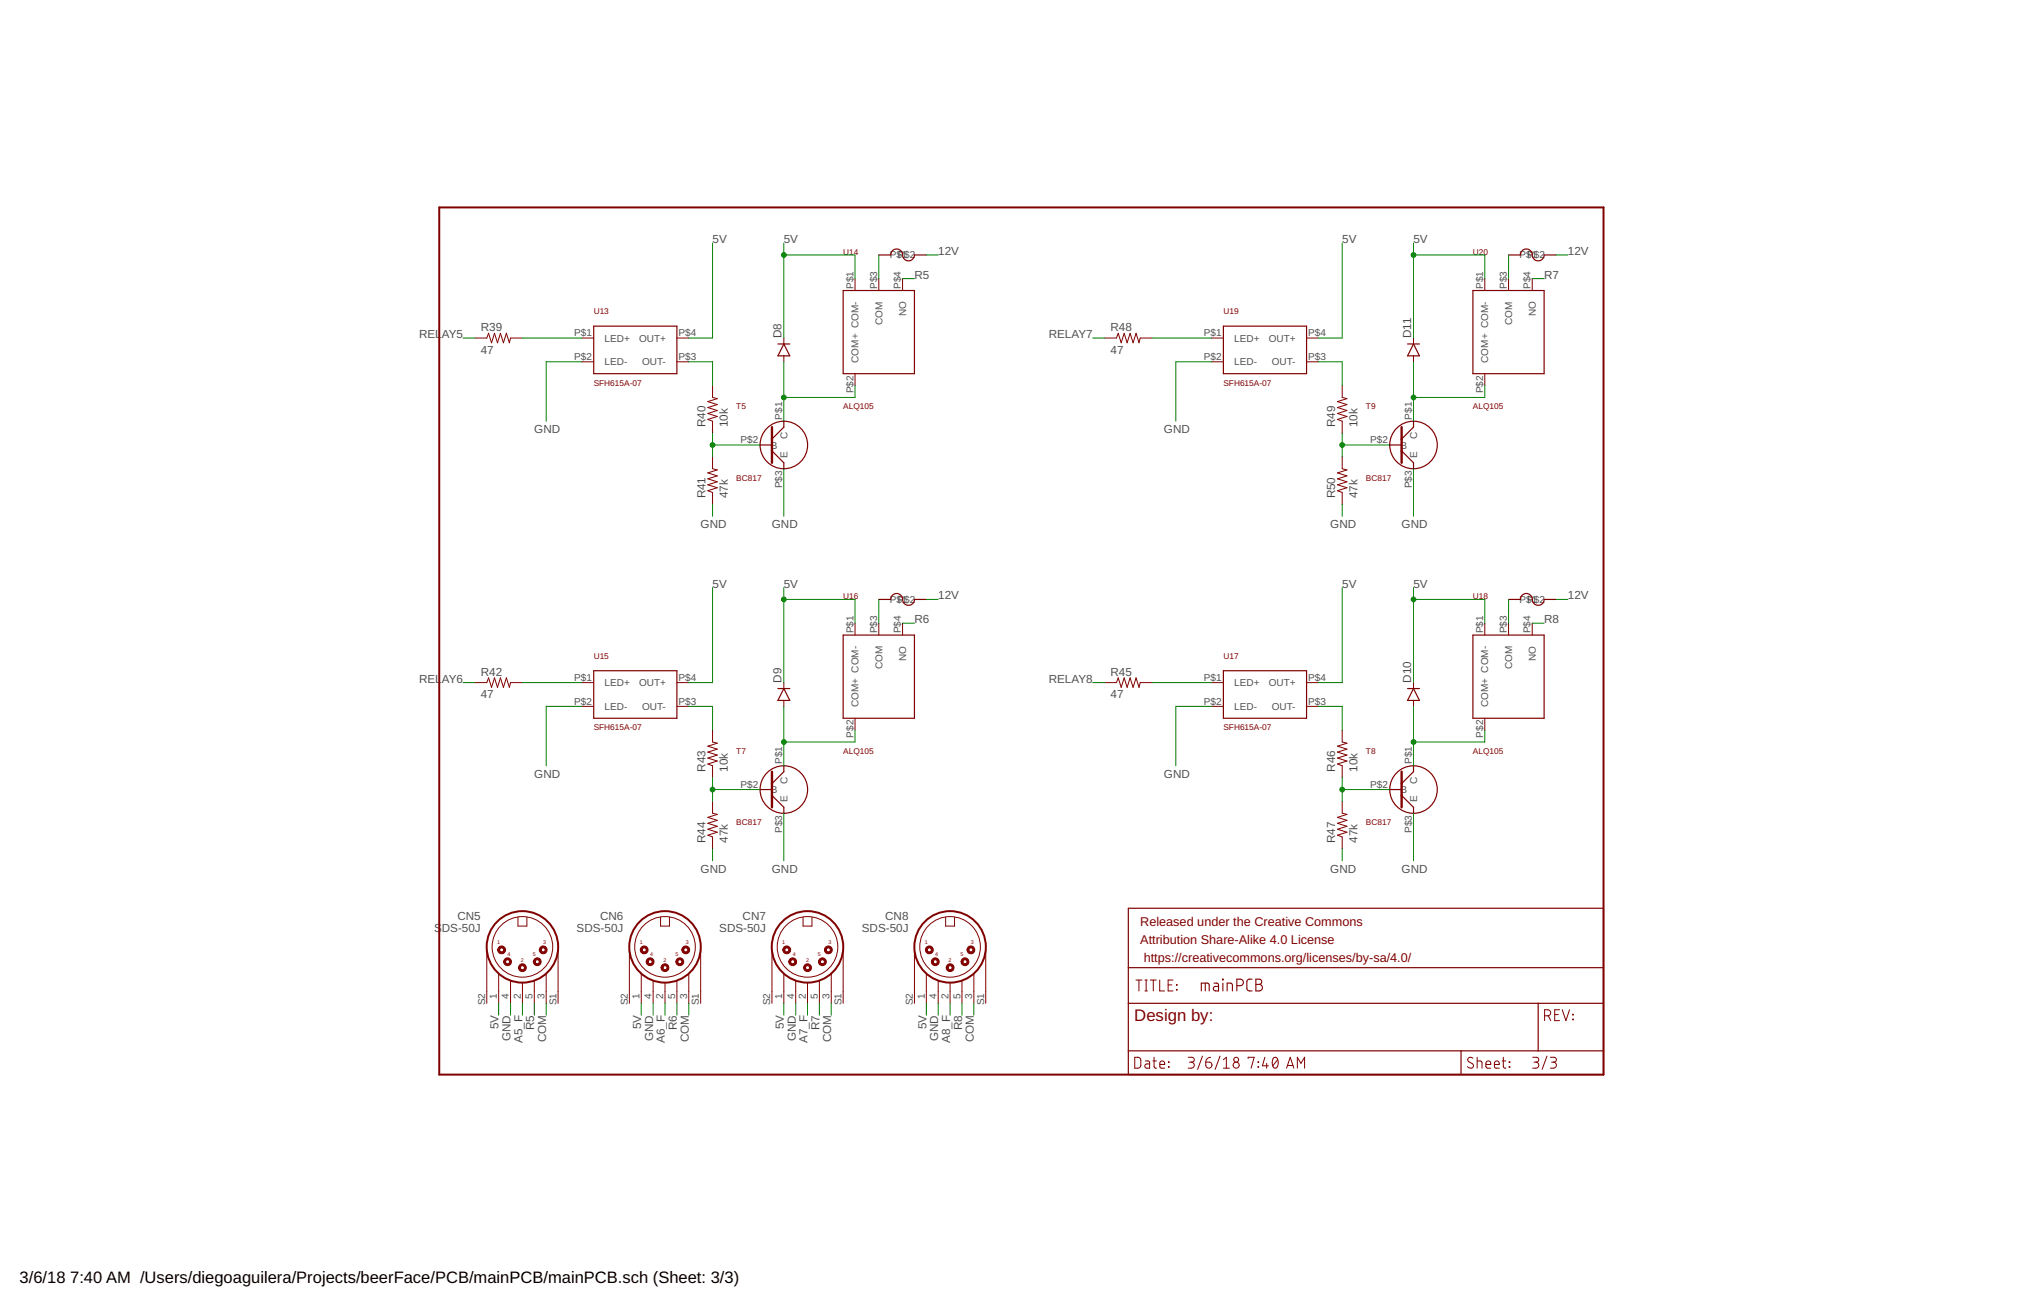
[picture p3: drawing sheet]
<svg xmlns="http://www.w3.org/2000/svg" width="432mm" height="279mm" viewBox="0 0 432 279" stroke-linecap="round" stroke-linejoin="round" font-family="sans-serif">
<g fill="none" stroke="#800000" stroke-width=".42">
<path d="M93.9 44.3h248.9v185.4h-248.9z"/>
<circle cx="111.7" cy="202.4" r="7.6"/>
<circle cx="142.2" cy="202.4" r="7.6"/>
<circle cx="172.6" cy="202.4" r="7.6"/>
<circle cx="203.1" cy="202.4" r="7.6"/>
</g>
<g fill="none" stroke="#800000" stroke-width=".25">
<path d="M187.9 54.5h2.5a1.31 1.31 0 0 1 1.4-1.3 1.31 1.31 0 0 1 1.2 1.6 1.27 1.27 0 0 0 1.4 1 1.27 1.27 0 0 0 1.1-1.3h2.5M322.5 54.5h2.5a1.31 1.31 0 0 1 1.4-1.3 1.31 1.31 0 0 1 1.2 1.6 1.27 1.27 0 0 0 1.4 1 1.27 1.27 0 0 0 1.1-1.3h2.5M126.9 69.7h17.8v10.2h-17.8zM166.3 73.5h2.5M167.6 73.5l1.2 2.6h-2.5zM180.2 62.1h15.3v17.8h-15.3zM261.5 69.7h17.8v10.2h-17.8zM300.9 73.5h2.5M302.2 73.5l1.2 2.6h-2.5zM314.9 62.1h15.2v17.8h-15.2zM162.5 95.1h2.5M165 96.4l2.6 2.5v1.3"/>
<path d="M167.6 90v1.3l-2.6 2.6M297.1 95.1h2.5M299.6 96.4l2.6 2.5v1.3M302.2 90v1.3l-2.6 2.6M180.2 135.8h15.3v17.7h-15.3zM187.9 128.1h2.5a1.31 1.31 0 0 1 1.4-1.2 1.31 1.31 0 0 1 1.2 1.5 1.27 1.27 0 0 0 1.4 1 1.27 1.27 0 0 0 1.1-1.3h2.5M314.9 135.8h15.2v17.7h-15.2zM322.5 128.1h2.5a1.31 1.31 0 0 1 1.4-1.2 1.31 1.31 0 0 1 1.2 1.5 1.27 1.27 0 0 0 1.4 1 1.27 1.27 0 0 0 1.1-1.3h2.5M126.9 143.4h17.8v10.1h-17.8zM166.3 147.2h2.5M167.6 147.2l1.2 2.5h-2.5zM261.5 143.4h17.8v10.1h-17.8z"/>
<path d="M300.9 147.2h2.5M302.2 147.2l1.2 2.5h-2.5zM162.5 168.8h2.5M165 170.1l2.6 2.5v1.2M167.6 163.7v1.3l-2.6 2.5M297.1 168.8h2.5M299.6 170.1l2.6 2.5v1.2M302.2 163.7v1.3l-2.6 2.5M241.2 194.2h101.6v35.5h-101.6zM241.2 214.5h101.6M241.2 206.9h101.6M328.8 214.5v10.1"/>
<path d="M241.2 224.6h101.6M312.3 224.6v5.1"/>
<circle cx="167.6" cy="95.1" r="5.1"/>
<circle cx="302.2" cy="95.1" r="5.1"/>
<circle cx="167.6" cy="168.8" r="5.1"/>
<circle cx="302.2" cy="168.8" r="5.1"/>
</g>
<g fill="none" stroke="#800000" stroke-width=".21">
<path d="M182.8 59.6v2.5M187.9 59.6v2.5M192.9 59.6v2.5M317.4 59.6v2.5M322.5 59.6v2.5M327.5 59.6v2.5M101.5 72.3h2.6l.3-1.1 .7 2.1 .6-2.1 .6 2.1 .7-2.1 .6 2.1 .6-2.1 .7 2.1 .2-1h2.6M124.4 72.3h2.5M124.4 77.3h2.5M144.7 72.3h2.5M144.7 77.3h2.5M167.6 72.3v1.2"/>
<path d="M167.6 76.1v1.2M182.8 79.9v2.5M236.1 72.3h2.6l.3-1.1 .7 2.1 .6-2.1 .6 2.1 .7-2.1 .6 2.1 .6-2.1 .7 2.1 .2-1h2.6M259 72.3h2.5M259 77.3h2.5M279.3 72.3h2.5M279.3 77.3h2.5M302.2 72.3v1.2M302.2 76.1v1.2M317.4 79.9v2.5M152.3 82.4v2.6l1 .2-2 .7 2 .6-2 .6 2 .7-2 .6 2 .6-2 .7 1 .3v2.6M152.3 97.7v2.5l1 .3-2 .6 2 .6-2 .7 2 .6-2 .6 2 .7-2 .6 1 .4v2.5"/>
<path d="M286.9 82.4v2.6l1 .2-2 .7 2 .6-2 .6 2 .7-2 .6 2 .6-2 .7 1 .3v2.6M286.9 97.7v2.5l1 .3-2 .6 2 .6-2 .7 2 .6-2 .6 2 .7-2 .6 1 .4v2.5M182.8 133.2v2.6M187.9 133.2v2.6M192.9 133.2v2.6M317.4 133.2v2.6M322.5 133.2v2.6M327.5 133.2v2.6M101.5 145.9h2.6l.3-1 .7 2 .6-2 .6 2 .7-2 .6 2 .6-2 .7 2 .2-1h2.6M124.4 145.9h2.5M124.4 151h2.5M144.7 145.9h2.5"/>
<path d="M144.7 151h2.5M152.3 156.1v2.5l1 .3-2 .6 2 .6-2 .7 2 .6-2 .7 2 .6-2 .6 1 .4v2.5M167.6 145.9v1.3M167.6 149.7v1.3M182.8 153.5v2.6M236.1 145.9h2.6l.3-1 .7 2 .6-2 .6 2 .7-2 .6 2 .6-2 .7 2 .2-1h2.6M259 145.9h2.5M259 151h2.5M279.3 145.9h2.5M279.3 151h2.5M286.9 156.1v2.5l1 .3-2 .6 2 .6-2 .7 2 .6-2 .7 2 .6-2 .6 1 .4v2.5M302.2 145.9v1.3"/>
<path d="M302.2 149.7v1.3M317.4 153.5v2.6M152.3 171.3v2.5l1 .3-2 .6 2 .7-2 .6 2 .6-2 .7 2 .6-2 .6 1 .4v2.6M286.9 171.3v2.5l1 .3-2 .6 2 .7-2 .6 2 .6-2 .7 2 .6-2 .6 1 .4v2.6M110.7 196.1v1.9h1.9v-1.9M141.2 196.1v1.9h1.9v-1.9M171.7 196.1v1.9h1.9v-1.9M202.1 196.1v1.9h1.9v-1.9M104.1 203.1v11.4M106.6 208.1v6.4M109.1 209.7v4.8M111.7 210v4.5"/>
<path d="M114.2 209.7v4.8M116.8 208.1v6.4M119.3 203.1v11.4M134.5 203.1v11.4M137.1 208.1v6.4M139.6 209.7v4.8M142.2 210v4.5M144.7 209.7v4.8M147.2 208.1v6.4M149.8 203.1v11.4M165 203.1v11.4M167.6 208.1v6.4"/>
<path d="M170.1 209.7v4.8M172.6 210v4.5M175.2 209.7v4.8M177.7 208.1v6.4M180.2 203.1v11.4M195.5 203.1v11.4M198 208.1v6.4M200.6 209.7v4.8M203.1 210v4.5M205.6 209.7v4.8M208.2 208.1v6.4M210.7 203.1v11.4"/>
<path d="M242.8 209.5h1.3M243.5 209.5v2.3M244.8 209.5h.5M244.8 211.8h.5M245 209.5v2.3M245.9 209.5h1.3M246.5 209.5v2.3M247.9 209.5v2.3h1M249.7 210.5h.8M250.7 209.5h-1v2.3h1M251.5 210.5l.1 .1zM251.5 211.5l.1 .1z"/>
<path d="M330.2 217.1h.6a.65 .65 0 0 0 .7-.6 .65 .65 0 0 0-.7-.6h-.6v2.3M331 217.1l.5 1.1M332.3 216.9h.8M333.4 215.9h-1.1v2.3h1.1M333.9 215.9l.8 2.3 .8-2.3M336.2 216.8l.1 .2zM336.2 217.9l.1 .1zM242.6 226h.8l.4 .5v1.4l-.4 .4h-.8zM244.8 226.8h.7l.2 .2v1.3h-.5a.46 .46 0 0 1-.5-.4 .46 .46 0 0 1 .5-.5h.5M246.4 226.8h.8M246.7 226v2.1l.5 .2M247.9 227.6h1.1a.54 .54 0 0 0-.4-.8 .54 .54 0 0 0-.7 .5l.1 .9 1 .1"/>
<path d="M249.8 227l.1 .1zM249.8 228l.1 .2zM254 226h.8a.52 .52 0 0 1 .5 .5 .52 .52 0 0 1-.5 .6h-.5M254.6 227.1a.65 .65 0 0 1 .7 .6 .65 .65 0 0 1-.7 .6h-.6M257 225.8l-1 2.8M257.7 227.1h.8a.66 .66 0 0 1 .6 .7 .66 .66 0 0 1-.7 .6 .66 .66 0 0 1-.7-.7zM258.8 226l-.7 .3-.4 .8M260.8 225.8l-1 2.8M261.5 228.3h1.3M261.5 226.5l.6-.5v2.3M266.8 226.3v-.3h1.3l-.7 2.3M268.9 228l.1 .2z"/>
<path d="M268.9 227l.1 .1zM270.4 226l-.5 1.8h1.3M270.8 227.3v1M272.2 226.2a.54 .54 0 0 1 .6-.1 .54 .54 0 0 1 .4 .5 1.34 1.34 0 0 1-.6 1.7 1.42 1.42 0 0 1-.4-2.1zM273.1 226.5l-1 1.3M275 228.3l.8-2.3 .8 2.3M275.2 227.8h1.2M277.3 228.3v-2.3l.8 1.3 .8-1.3v2.3M314.9 226.2a.58 .58 0 0 0-.9-.1 .58 .58 0 0 0 0 .9l.7 .4a.58 .58 0 0 1 .1 .9 .58 .58 0 0 1-.9-.1l-.2-.2M315.8 226.8l.9 .1 .1 1.4M315.8 226v2.3M317.6 227.6h1.1a.54 .54 0 0 0-.4-.8 .54 .54 0 0 0-.7 .5l.2 .9 .9 .1"/>
<path d="M319.4 227.6h1.1a.54 .54 0 0 0-.4-.8 .54 .54 0 0 0-.7 .5l.2 .9 .9 .1M321.1 226.8h.8M321.4 226v2l.2 .3h.3M322.6 228l.1 .2zM322.6 227l.1 .1zM327.6 226h.8a.52 .52 0 0 1 .5 .5 .52 .52 0 0 1-.5 .6h-.5M328.3 227.1a.65 .65 0 0 1 .7 .6 .65 .65 0 0 1-.7 .6h-.7M330.7 225.8l-1.1 2.8M331.4 226h.8a.52 .52 0 0 1 .5 .5 .52 .52 0 0 1-.5 .6h-.5M332 227.1a.65 .65 0 0 1 .7 .6 .65 .65 0 0 1-.7 .6h-.6"/>
<circle cx="111.7" cy="202.4" r="6.5"/>
<circle cx="142.2" cy="202.4" r="6.5"/>
<circle cx="172.6" cy="202.4" r="6.5"/>
<circle cx="203.1" cy="202.4" r="6.5"/>
<circle cx="264.3" cy="226.5" r=".52"/>
<circle cx="264.3" cy="227.7" r=".65"/>
</g>
<path d="M256.8 211.8v-1.6l1.6 .1 .1 1.5M257.6 210.2v1.6M259.5 210.2h.7l.3 .2v1.4h-.7a.49 .49 0 0 1-.4-.5 .49 .49 0 0 1 .4-.4h.7M261.3 209.3l.2 .2zM261.4 210.2v1.6M262.3 211.8v-1.6l1 .1 .1 1.5M264.4 210.7h.7a.7 .7 0 0 0 .7-.7 .7 .7 0 0 0-.7-.7h-.7v2.5M267.7 209.3h-.8l-.4 .6 .1 1.6 .3 .3h.8M268.5 209.3h.7a.56 .56 0 0 1 .5 .6 .56 .56 0 0 1-.5 .5 .7 .7 0 0 1 .7 .7 .7 .7 0 0 1-.7 .7h-.7zM268.5 210.4h.7" fill="none" stroke="#800000" stroke-width=".23"/>
<path d="M165 91.3v7.6M299.6 91.3v7.6M165 165v7.6M299.6 165v7.6" fill="none" stroke="#800000" stroke-width=".51"/>
<g fill="#800000" stroke="#800000" stroke-width=".21">
<path d="M107.9 205.1a.84 .84 0 0 1 1.3 .1 .84 .84 0 0 1-.5 1.2 .84 .84 0 0 1-1-.8h.4a.43 .43 0 0 1 .6-.4 .43 .43 0 0 1 .1 .7 .43 .43 0 0 1-.7-.2v-.1h-.4z" fill-rule="evenodd"/>
<path d="M106.6 202.5a.84 .84 0 0 1 1.3 .1 .84 .84 0 0 1-.5 1.3 .84 .84 0 0 1-1-.8h.4a.43 .43 0 0 1 .6-.4 .43 .43 0 0 1 .1 .7 .43 .43 0 0 1-.7-.2v-.1h-.4z" fill-rule="evenodd"/>
<path d="M111 206.3a.84 .84 0 0 1 1.4 .2 .84 .84 0 0 1-.5 1.2 .84 .84 0 0 1-1.1-.8h.4a.43 .43 0 0 1 .6-.5 .43 .43 0 0 1 .2 .7 .43 .43 0 0 1-.7-.1l-.1-.1h-.4z" fill-rule="evenodd"/>
<path d="M114.2 205.1a.84 .84 0 0 1 1.4 .1 .84 .84 0 0 1-.5 1.2 .84 .84 0 0 1-1.1-.8h.4a.43 .43 0 0 1 .6-.5 .43 .43 0 0 1 .2 .7 .43 .43 0 0 1-.8-.1v-.1h-.4z" fill-rule="evenodd"/>
<path d="M115.5 202.5a.84 .84 0 0 1 1.3 .1 .84 .84 0 0 1-.5 1.3 .84 .84 0 0 1-1-.8h.4a.43 .43 0 0 1 .5-.5 .43 .43 0 0 1 .2 .7 .43 .43 0 0 1-.7-.1v-.1h-.4z" fill-rule="evenodd"/>
<path d="M138.3 205.1a.84 .84 0 0 1 1.4 0 .84 .84 0 0 1-.5 1.3 .84 .84 0 0 1-1.1-.8h.4a.43 .43 0 0 1 .6-.5 .43 .43 0 0 1 .2 .7 .43 .43 0 0 1-.7-.1l-.1-.1h-.4z" fill-rule="evenodd"/>
<path d="M137.1 202.5a.84 .84 0 0 1 1.3 .1 .84 .84 0 0 1-.5 1.3 .84 .84 0 0 1-1-.8h.4a.43 .43 0 0 1 .5-.5 .43 .43 0 0 1 .2 .7 .43 .43 0 0 1-.7-.1v-.1h-.4z" fill-rule="evenodd"/>
<path d="M141.5 206.3a.84 .84 0 0 1 1.3 .1 .84 .84 0 0 1-.4 1.3 .84 .84 0 0 1-1.1-.8h.4a.43 .43 0 0 1 .6-.5 .43 .43 0 0 1 .2 .7 .43 .43 0 0 1-.7-.1l-.1-.1h-.4z" fill-rule="evenodd"/>
<path d="M144.7 205.1a.84 .84 0 0 1 1.3 0 .84 .84 0 0 1-.4 1.3 .84 .84 0 0 1-1.1-.8h.4a.44 .44 0 0 1 .6-.4 .44 .44 0 0 1 .1 .7 .44 .44 0 0 1-.7-.2v-.1h-.4z" fill-rule="evenodd"/>
<path d="M145.9 202.5a.84 .84 0 0 1 1.4 .1 .84 .84 0 0 1-.5 1.3 .84 .84 0 0 1-1-.8h.4a.44 .44 0 0 1 .6-.4 .44 .44 0 0 1 .1 .7 .44 .44 0 0 1-.7-.2v-.1h-.4z" fill-rule="evenodd"/>
<path d="M168.8 205.1a.84 .84 0 0 1 1.4 0 .84 .84 0 0 1-.5 1.3 .84 .84 0 0 1-1.1-.8h.4a.44 .44 0 0 1 .6-.4 .44 .44 0 0 1 .1 .7 .44 .44 0 0 1-.7-.2v-.1h-.4z" fill-rule="evenodd"/>
<path d="M167.5 202.5a.84 .84 0 0 1 1.4 .1 .84 .84 0 0 1-.5 1.3 .84 .84 0 0 1-1.1-.8h.4a.44 .44 0 0 1 .7-.4 .44 .44 0 0 1 .1 .7 .44 .44 0 0 1-.7-.2l-.1-.1h-.4z" fill-rule="evenodd"/>
<path d="M172 206.3a.84 .84 0 0 1 1.3 .1 .84 .84 0 0 1-.4 1.3 .84 .84 0 0 1-1.1-.8h.4a.44 .44 0 0 1 .6-.4 .44 .44 0 0 1 .1 .7 .44 .44 0 0 1-.7-.2v-.1h-.4z" fill-rule="evenodd"/>
<path d="M175.2 205.1a.84 .84 0 0 1 1.3 0 .84 .84 0 0 1-.5 1.3 .84 .84 0 0 1-1-.8h.4a.44 .44 0 0 1 .6-.4 .44 .44 0 0 1 .1 .7 .44 .44 0 0 1-.7-.2v-.1h-.4z" fill-rule="evenodd"/>
<path d="M176.4 202.5a.84 .84 0 0 1 1.4 .1 .84 .84 0 0 1-.5 1.3 .84 .84 0 0 1-1.1-.8h.4a.44 .44 0 0 1 .7-.4 .44 .44 0 0 1 .1 .7 .44 .44 0 0 1-.7-.2l-.1-.1h-.4z" fill-rule="evenodd"/>
<path d="M199.3 205.1a.84 .84 0 0 1 1.3 0 .84 .84 0 0 1-.4 1.3 .84 .84 0 0 1-1.1-.8h.4a.43 .43 0 0 1 .6-.4 .43 .43 0 0 1 .1 .7 .43 .43 0 0 1-.7-.2v-.1h-.4z" fill-rule="evenodd"/>
<path d="M198 202.5a.84 .84 0 0 1 1.4 .1 .84 .84 0 0 1-.5 1.3 .84 .84 0 0 1-1.1-.8h.4a.43 .43 0 0 1 .6-.4 .43 .43 0 0 1 .1 .7 .43 .43 0 0 1-.7-.2v-.1h-.4z" fill-rule="evenodd"/>
<path d="M202.5 206.3a.83 .83 0 0 1 1.3 .1 .83 .83 0 0 1-.5 1.3 .83 .83 0 0 1-1-.8h.4a.43 .43 0 0 1 .6-.4 .43 .43 0 0 1 .1 .7 .43 .43 0 0 1-.7-.2v-.1h-.4z" fill-rule="evenodd"/>
<path d="M205.6 205.1a.83 .83 0 0 1 1.4 0 .83 .83 0 0 1-.5 1.3 .83 .83 0 0 1-1.1-.8h.4a.43 .43 0 0 1 .7-.4 .43 .43 0 0 1 .1 .7 .43 .43 0 0 1-.7-.2l-.1-.1h-.4z" fill-rule="evenodd"/>
<path d="M206.9 202.5a.83 .83 0 0 1 1.3 .1 .83 .83 0 0 1-.4 1.2 .83 .83 0 0 1-1.1-.7h.4a.43 .43 0 0 1 .6-.4 .43 .43 0 0 1 .1 .7 .43 .43 0 0 1-.7-.2v-.1h-.4z" fill-rule="evenodd"/>
</g>
<g fill="none" stroke="#008000" stroke-width=".21">
<path d="M152.3 52v20.3h-5.1M167.6 52v20.3M167.6 54.5h15.2v5.1M187.9 54.5v5.1M192.9 59.6h2.6M198 54.5h2.6M286.9 52v20.3h-5.1M302.2 52v20.3M302.2 54.5h15.2v5.1M322.5 54.5v5.1M327.5 59.6h2.6M332.6 54.5h2.6"/>
<path d="M99 72.3h2.5M111.7 72.3h12.7M124.4 77.3h-7.6v12.7M147.2 77.3h5.1v5.1M167.6 77.3v12.7M233.6 72.3h2.5M246.3 72.3h12.7M259 77.3h-7.6v12.7M281.8 77.3h5.1v5.1M302.2 77.3v12.7M152.3 92.6v5.1M152.3 95.1h10.2"/>
<path d="M182.8 82.4v2.6h-15.2M286.9 92.6v5.1M286.9 95.1h10.2M317.4 82.4v2.6h-15.2M152.3 107.8v2.6M167.6 100.2v10.2M286.9 107.8v2.6M302.2 100.2v10.2M152.3 125.6v20.3h-5.1M167.6 125.6v20.3M167.6 128.1h15.2v5.1M187.9 128.1v5.1"/>
<path d="M192.9 133.2h2.6M198 128.1h2.6M286.9 125.6v20.3h-5.1M302.2 125.6v20.3M302.2 128.1h15.2v5.1M322.5 128.1v5.1M327.5 133.2h2.6M332.6 128.1h2.6M99 145.9h2.5M111.7 145.9h12.7M124.4 151h-7.6v12.7M147.2 151h5.1v5.1"/>
<path d="M167.6 151v12.7M182.8 156.1v2.5h-15.2M233.6 145.9h2.5M246.3 145.9h12.7M259 151h-7.6v12.7M281.8 151h5.1v5.1M302.2 151v12.7M317.4 156.1v2.5h-15.2M152.3 166.2v5.1M152.3 168.8h10.2M167.6 173.8v10.2M286.9 166.2v5.1"/>
<path d="M286.9 168.8h10.2M302.2 173.8v10.2M152.3 181.5v2.5M286.9 181.5v2.5M106.6 214.5v2.5M109.1 214.5v2.5M111.7 214.5v2.5M114.2 214.5v2.5M116.8 214.5v2.5M137.1 214.5v2.5M139.6 214.5v2.5M142.2 214.5v2.5"/>
<path d="M144.7 214.5v2.5M147.2 214.5v2.5M167.6 214.5v2.5M170.1 214.5v2.5M172.6 214.5v2.5M175.2 214.5v2.5M177.7 214.5v2.5M198 214.5v2.5M200.6 214.5v2.5M203.1 214.5v2.5M205.6 214.5v2.5M208.2 214.5v2.5"/>
</g>
<g fill="#008000" stroke="#008000" stroke-width=".21">
<circle cx="152.3" cy="95.1" r=".51"/>
<circle cx="167.6" cy="54.5" r=".51"/>
<circle cx="167.6" cy="128.1" r=".51"/>
<circle cx="302.2" cy="54.5" r=".51"/>
<circle cx="302.2" cy="128.1" r=".51"/>
<circle cx="167.6" cy="85" r=".51"/>
<circle cx="152.3" cy="168.8" r=".51"/>
<circle cx="167.6" cy="158.6" r=".51"/>
<circle cx="286.9" cy="95.1" r=".51"/>
<circle cx="302.2" cy="85" r=".51"/>
<circle cx="286.9" cy="168.8" r=".51"/>
<circle cx="302.2" cy="158.6" r=".51"/>
</g>
<text font-size="3.6" fill="#800000" x="242.5" y="218.3">Design by:</text>
<g font-size="3.5">
<text x="4.2" y="274.2">3/6/18</text>
<text x="15" y="274.2">7:40 AM /Users/diegoaguilera/Projects/beerFace/PCB/mainPCB/mainPCB.sch (Sheet: 3/3)</text>
</g>
<g font-size="2.7" fill="#800000">
<text x="243.7" y="198">Released under the Creative Commons</text>
<text x="243.7" y="201.8">Attribution Share-Alike 4.0 License</text>
<text x="244.5" y="205.6">https://creativecommons.org/licenses/by-sa/4.0/</text>
</g>
<g font-size="2.5" fill="#505050">
<text x="152.3" y="52">5V</text>
<text x="167.5" y="52">5V</text>
<text x="286.9" y="52">5V</text>
<text x="302.1" y="52">5V</text>
<text x="195.5" y="59.6">R5</text>
<text x="200.6" y="54.5">12V</text>
<text x="330.1" y="59.6">R7</text>
<text x="335.2" y="54.5">12V</text>
<text x="102.8" y="70.8">R39</text>
<text x="237.4" y="70.8">R48</text>
<text x="89.6" y="72.3">REL</text>
<text x="94.4" y="72.3">AY5</text>
<text x="102.8" y="75.6">47</text>
<text x="167.1" y="72.3" transform="rotate(-90 167.1 72.3)">D8</text>
<text x="224.2" y="72.3">RELAY7</text>
<text x="237.4" y="75.6">47</text>
<text x="301.7" y="72.3" transform="rotate(-90 301.7 72.3)">D11</text>
<text x="114.2" y="92.6">GND</text>
<text x="150.8" y="91.3" transform="rotate(-90 150.8 91.3)">R40</text>
<text x="155.6" y="91.3" transform="rotate(-90 155.6 91.3)">10k</text>
<text x="248.8" y="92.6">GND</text>
<text x="285.4" y="91.3" transform="rotate(-90 285.4 91.3)">R49</text>
<text x="290.2" y="91.3" transform="rotate(-90 290.2 91.3)">10k</text>
<text x="150.8" y="106.6" transform="rotate(-90 150.8 106.6)">R41</text>
<text x="155.6" y="106.6" transform="rotate(-90 155.6 106.6)">47k</text>
<text x="285.4" y="106.6" transform="rotate(-90 285.4 106.6)">R50</text>
<text x="290.2" y="106.6" transform="rotate(-90 290.2 106.6)">47k</text>
<text x="149.8" y="112.9">GND</text>
<text x="165" y="112.9">GND</text>
<text x="284.4" y="112.9">GND</text>
<text x="299.6" y="112.9">GND</text>
<text x="152.3" y="125.6">5V</text>
<text x="167.5" y="125.6">5V</text>
<text x="286.9" y="125.6">5V</text>
<text x="302.1" y="125.6">5V</text>
<text x="200.6" y="128.1">12V</text>
<text x="335.2" y="128.1">12V</text>
<text x="195.5" y="133.2">R6</text>
<text x="330.1" y="133.2">R8</text>
<text x="89.6" y="145.9">REL</text>
<text x="94.4" y="145.9">AY6</text>
<text x="102.8" y="149.2">47</text>
<text x="102.8" y="144.4">R42</text>
<text x="167.1" y="145.9" transform="rotate(-90 167.1 145.9)">D9</text>
<text x="224.2" y="145.9">RELAY8</text>
<text x="237.4" y="149.2">47</text>
<text x="237.4" y="144.4">R45</text>
<text x="301.7" y="145.9" transform="rotate(-90 301.7 145.9)">D10</text>
<text x="114.2" y="166.2">GND</text>
<text x="150.8" y="165" transform="rotate(-90 150.8 165)">R43</text>
<text x="155.6" y="165" transform="rotate(-90 155.6 165)">10k</text>
<text x="248.8" y="166.2">GND</text>
<text x="285.4" y="165" transform="rotate(-90 285.4 165)">R46</text>
<text x="290.2" y="165" transform="rotate(-90 290.2 165)">10k</text>
<text x="150.8" y="180.2" transform="rotate(-90 150.8 180.2)">R44</text>
<text x="155.6" y="180.2" transform="rotate(-90 155.6 180.2)">47k</text>
<text x="285.4" y="180.2" transform="rotate(-90 285.4 180.2)">R47</text>
<text x="290.2" y="180.2" transform="rotate(-90 290.2 180.2)">47k</text>
<text x="149.8" y="186.5">GND</text>
<text x="165" y="186.5">GND</text>
<text x="284.4" y="186.5">GND</text>
<text x="299.6" y="186.5">GND</text>
<text x="97.8" y="196.7">CN5</text>
<text x="128.3" y="196.7">CN6</text>
<text x="158.7" y="196.7">CN7</text>
<text x="189.2" y="196.7">CN8</text>
<text x="92.8" y="199.2">S</text>
<text x="94.5" y="199.2">DS-50J</text>
<text x="123.3" y="199.2">SDS-50J</text>
<text x="153.7" y="199.2">SDS-50J</text>
<text x="184.2" y="199.2">SDS-50J</text>
<text x="106.6" y="220.1" transform="rotate(-90 106.6 220.1)">5V</text>
<text x="114.2" y="220.2" transform="rotate(-90 114.2 220.2)">R5</text>
<text x="137.1" y="220.1" transform="rotate(-90 137.1 220.1)">5V</text>
<text x="144.7" y="220.2" transform="rotate(-90 144.7 220.2)">R6</text>
<text x="167.5" y="220.1" transform="rotate(-90 167.5 220.1)">5V</text>
<text x="175.2" y="220.2" transform="rotate(-90 175.2 220.2)">R7</text>
<text x="198" y="220.1" transform="rotate(-90 198 220.1)">5V</text>
<text x="205.6" y="220.2" transform="rotate(-90 205.6 220.2)">R8</text>
<text x="109.1" y="222.6" transform="rotate(-90 109.1 222.6)">GND</text>
<text x="111.7" y="223" transform="rotate(-90 111.7 223)">A5_F</text>
<text x="116.8" y="222.8" transform="rotate(-90 116.8 222.8)">COM</text>
<text x="139.6" y="222.6" transform="rotate(-90 139.6 222.6)">GND</text>
<text x="142.1" y="223" transform="rotate(-90 142.1 223)">A6_F</text>
<text x="147.2" y="222.8" transform="rotate(-90 147.2 222.8)">COM</text>
<text x="170.1" y="222.6" transform="rotate(-90 170.1 222.6)">GND</text>
<text x="172.6" y="223" transform="rotate(-90 172.6 223)">A7_F</text>
<text x="177.7" y="222.8" transform="rotate(-90 177.7 222.8)">COM</text>
<text x="200.6" y="222.6" transform="rotate(-90 200.6 222.6)">GND</text>
<text x="203.1" y="223" transform="rotate(-90 203.1 223)">A8_F</text>
<text x="208.2" y="222.8" transform="rotate(-90 208.2 222.8)">COM</text>
</g>
<g font-size="2.1" fill="#505050">
<text x="190.2" y="55.3">P$P1$2</text>
<text x="324.8" y="55.3">P$P1$2</text>
<text x="182.4" y="61.8" transform="rotate(-90 182.4 61.8)">P$1</text>
<text x="187.5" y="61.8" transform="rotate(-90 187.5 61.8)">P$3</text>
<text x="192.6" y="61.8" transform="rotate(-90 192.6 61.8)">P$4</text>
<text x="317" y="61.8" transform="rotate(-90 317 61.8)">P$1</text>
<text x="322.1" y="61.8" transform="rotate(-90 322.1 61.8)">P$3</text>
<text x="327.2" y="61.8" transform="rotate(-90 327.2 61.8)">P$4</text>
<text x="122.7" y="71.9">P$1</text>
<text x="145" y="71.9">P$4</text>
<text x="188.6" y="69.4" transform="rotate(-90 188.6 69.4)">COM</text>
<text x="193.7" y="67.6" transform="rotate(-90 193.7 67.6)">NO</text>
<text x="257.3" y="71.9">P$1</text>
<text x="279.6" y="71.9">P$4</text>
<text x="323.2" y="69.4" transform="rotate(-90 323.2 69.4)">COM</text>
<text x="328.3" y="67.6" transform="rotate(-90 328.3 67.6)">NO</text>
<text x="122.7" y="77">P$2</text>
<text x="129.2" y="73">LED+</text>
<text x="136.6" y="73">OUT+</text>
<text x="145" y="77">P$3</text>
<text x="183.5" y="77.6" transform="rotate(-90 183.5 77.6)">COM+ COM-</text>
<text x="257.3" y="77">P$2</text>
<text x="263.8" y="73">LED+</text>
<text x="271.2" y="73">OUT+</text>
<text x="279.6" y="77">P$3</text>
<text x="318.1" y="77.6" transform="rotate(-90 318.1 77.6)">COM+ COM-</text>
<text x="129.2" y="78.1">LED-</text>
<text x="137.3" y="78.1">OUT-</text>
<text x="263.8" y="78.1">LED-</text>
<text x="271.9" y="78.1">OUT-</text>
<text x="167.2" y="89.7" transform="rotate(-90 167.2 89.7)">P$1</text>
<text x="182.4" y="84.1" transform="rotate(-90 182.4 84.1)">P$2</text>
<text x="301.8" y="89.7" transform="rotate(-90 301.8 89.7)">P$1</text>
<text x="317" y="84.1" transform="rotate(-90 317 84.1)">P$2</text>
<text x="158.3" y="94.8">P$2</text>
<text x="164.8" y="95.9">B</text>
<text x="168.3" y="93.9" transform="rotate(-90 168.3 93.9)">C</text>
<text x="292.9" y="94.8">P$2</text>
<text x="299.4" y="95.9">B</text>
<text x="302.9" y="93.9" transform="rotate(-90 302.9 93.9)">C</text>
<text x="168.3" y="97.9" transform="rotate(-90 168.3 97.9)">E</text>
<text x="302.9" y="97.9" transform="rotate(-90 302.9 97.9)">E</text>
<text x="167.2" y="104.4" transform="rotate(-90 167.2 104.4)">P$3</text>
<text x="301.8" y="104.4" transform="rotate(-90 301.8 104.4)">P$3</text>
<text x="190.2" y="128.9">P$P1$2</text>
<text x="324.8" y="128.9">P$P1$2</text>
<text x="182.4" y="135.4" transform="rotate(-90 182.4 135.4)">P$1</text>
<text x="187.5" y="135.4" transform="rotate(-90 187.5 135.4)">P$3</text>
<text x="192.6" y="135.4" transform="rotate(-90 192.6 135.4)">P$4</text>
<text x="317" y="135.4" transform="rotate(-90 317 135.4)">P$1</text>
<text x="322.1" y="135.4" transform="rotate(-90 322.1 135.4)">P$3</text>
<text x="327.2" y="135.4" transform="rotate(-90 327.2 135.4)">P$4</text>
<text x="188.6" y="143.1" transform="rotate(-90 188.6 143.1)">COM</text>
<text x="193.7" y="141.3" transform="rotate(-90 193.7 141.3)">NO</text>
<text x="323.2" y="143.1" transform="rotate(-90 323.2 143.1)">COM</text>
<text x="328.3" y="141.3" transform="rotate(-90 328.3 141.3)">NO</text>
<text x="122.7" y="145.6">P$1</text>
<text x="129.2" y="146.7">LED+</text>
<text x="136.6" y="146.7">OUT+</text>
<text x="145" y="145.6">P$4</text>
<text x="257.3" y="145.6">P$1</text>
<text x="263.8" y="146.7">LED+</text>
<text x="271.2" y="146.7">OUT+</text>
<text x="279.6" y="145.6">P$4</text>
<text x="122.7" y="150.6">P$2</text>
<text x="129.2" y="151.8">LED-</text>
<text x="137.3" y="151.8">OUT-</text>
<text x="145" y="150.6">P$3</text>
<text x="183.5" y="151.2" transform="rotate(-90 183.5 151.2)">COM+ COM-</text>
<text x="257.3" y="150.6">P$2</text>
<text x="263.8" y="151.8">LED-</text>
<text x="271.9" y="151.8">OUT-</text>
<text x="279.6" y="150.6">P$3</text>
<text x="318.1" y="151.2" transform="rotate(-90 318.1 151.2)">COM+ COM-</text>
<text x="182.4" y="157.7" transform="rotate(-90 182.4 157.7)">P$2</text>
<text x="317" y="157.7" transform="rotate(-90 317 157.7)">P$2</text>
<text x="167.2" y="163.3" transform="rotate(-90 167.2 163.3)">P$1</text>
<text x="168.3" y="167.6" transform="rotate(-90 168.3 167.6)">C</text>
<text x="301.8" y="163.3" transform="rotate(-90 301.8 163.3)">P$1</text>
<text x="302.9" y="167.6" transform="rotate(-90 302.9 167.6)">C</text>
<text x="158.3" y="168.4">P$2</text>
<text x="164.8" y="169.5">B</text>
<text x="168.3" y="171.5" transform="rotate(-90 168.3 171.5)">E</text>
<text x="292.9" y="168.4">P$2</text>
<text x="299.4" y="169.5">B</text>
<text x="302.9" y="171.5" transform="rotate(-90 302.9 171.5)">E</text>
<text x="167.2" y="178" transform="rotate(-90 167.2 178)">P$3</text>
<text x="301.8" y="178" transform="rotate(-90 301.8 178)">P$3</text>
<text x="103.7" y="214.9" transform="rotate(-90 103.7 214.9)">S2</text>
<text x="106.2" y="213.5" transform="rotate(-90 106.2 213.5)">1</text>
<text x="108.8" y="213.5" transform="rotate(-90 108.8 213.5)">4</text>
<text x="111.3" y="213.5" transform="rotate(-90 111.3 213.5)">2</text>
<text x="113.9" y="213.5" transform="rotate(-90 113.9 213.5)">5</text>
<text x="116.4" y="213.5" transform="rotate(-90 116.4 213.5)">3</text>
<text x="118.9" y="214.9" transform="rotate(-90 118.9 214.9)">S1</text>
<text x="134.2" y="214.9" transform="rotate(-90 134.2 214.9)">S2</text>
<text x="136.7" y="213.5" transform="rotate(-90 136.7 213.5)">1</text>
<text x="139.3" y="213.5" transform="rotate(-90 139.3 213.5)">4</text>
<text x="141.8" y="213.5" transform="rotate(-90 141.8 213.5)">2</text>
<text x="144.3" y="213.5" transform="rotate(-90 144.3 213.5)">5</text>
<text x="146.9" y="213.5" transform="rotate(-90 146.9 213.5)">3</text>
<text x="149.4" y="214.9" transform="rotate(-90 149.4 214.9)">S1</text>
<text x="164.6" y="214.9" transform="rotate(-90 164.6 214.9)">S2</text>
<text x="167.2" y="213.5" transform="rotate(-90 167.2 213.5)">1</text>
<text x="169.7" y="213.5" transform="rotate(-90 169.7 213.5)">4</text>
<text x="172.3" y="213.5" transform="rotate(-90 172.3 213.5)">2</text>
<text x="174.8" y="213.5" transform="rotate(-90 174.8 213.5)">5</text>
<text x="177.3" y="213.5" transform="rotate(-90 177.3 213.5)">3</text>
<text x="179.9" y="214.9" transform="rotate(-90 179.9 214.9)">S1</text>
<text x="195.1" y="214.9" transform="rotate(-90 195.1 214.9)">S2</text>
<text x="197.7" y="213.5" transform="rotate(-90 197.7 213.5)">1</text>
<text x="200.2" y="213.5" transform="rotate(-90 200.2 213.5)">4</text>
<text x="202.7" y="213.5" transform="rotate(-90 202.7 213.5)">2</text>
<text x="205.3" y="213.5" transform="rotate(-90 205.3 213.5)">5</text>
<text x="207.8" y="213.5" transform="rotate(-90 207.8 213.5)">3</text>
<text x="210.4" y="214.9" transform="rotate(-90 210.4 214.9)">S1</text>
</g>
<g font-size="1.8" fill="#800000">
<text x="180.2" y="54.5">U14</text>
<text x="314.8" y="54.5">U20</text>
<text x="126.9" y="67.2">U13</text>
<text x="261.5" y="67.2">U19</text>
<text x="126.9" y="82.4">SFH615A-07</text>
<text x="261.5" y="82.4">SFH615A-07</text>
<text x="157.4" y="87.5">T5</text>
<text x="180.2" y="87.5">ALQ105</text>
<text x="292" y="87.5">T9</text>
<text x="314.8" y="87.5">ALQ105</text>
<text x="157.4" y="102.7">BC817</text>
<text x="292" y="102.7">BC817</text>
<text x="180.2" y="128.1">U16</text>
<text x="314.8" y="128.1">U18</text>
<text x="126.9" y="140.8">U15</text>
<text x="261.5" y="140.8">U17</text>
<text x="126.9" y="156.1">SFH615A-07</text>
<text x="157.4" y="161.2">T7</text>
<text x="180.2" y="161.2">ALQ105</text>
<text x="261.5" y="156.1">SFH615A-07</text>
<text x="292" y="161.2">T8</text>
<text x="314.8" y="161.2">ALQ105</text>
<text x="157.4" y="176.4">BC817</text>
<text x="292" y="176.4">BC817</text>
</g>
<g font-size="1.1" fill="#800000">
<text x="106.3" y="201.8">1</text>
<text x="116.1" y="201.8">3</text>
<text x="136.7" y="201.8">1</text>
<text x="146.6" y="201.8">3</text>
<text x="167.2" y="201.8">1</text>
<text x="177.1" y="201.8">3</text>
<text x="197.7" y="201.8">1</text>
<text x="207.5" y="201.8">3</text>
<text x="108.5" y="204.3">4</text>
<text x="111.4" y="205.6">2</text>
<text x="113.9" y="204.3">5</text>
<text x="139" y="204.3">4</text>
<text x="141.8" y="205.6">2</text>
<text x="144.4" y="204.3">5</text>
<text x="169.4" y="204.3">4</text>
<text x="172.3" y="205.6">2</text>
<text x="174.9" y="204.3">5</text>
<text x="199.9" y="204.3">4</text>
<text x="202.8" y="205.6">2</text>
<text x="205.3" y="204.3">5</text>
</g>
</svg>
